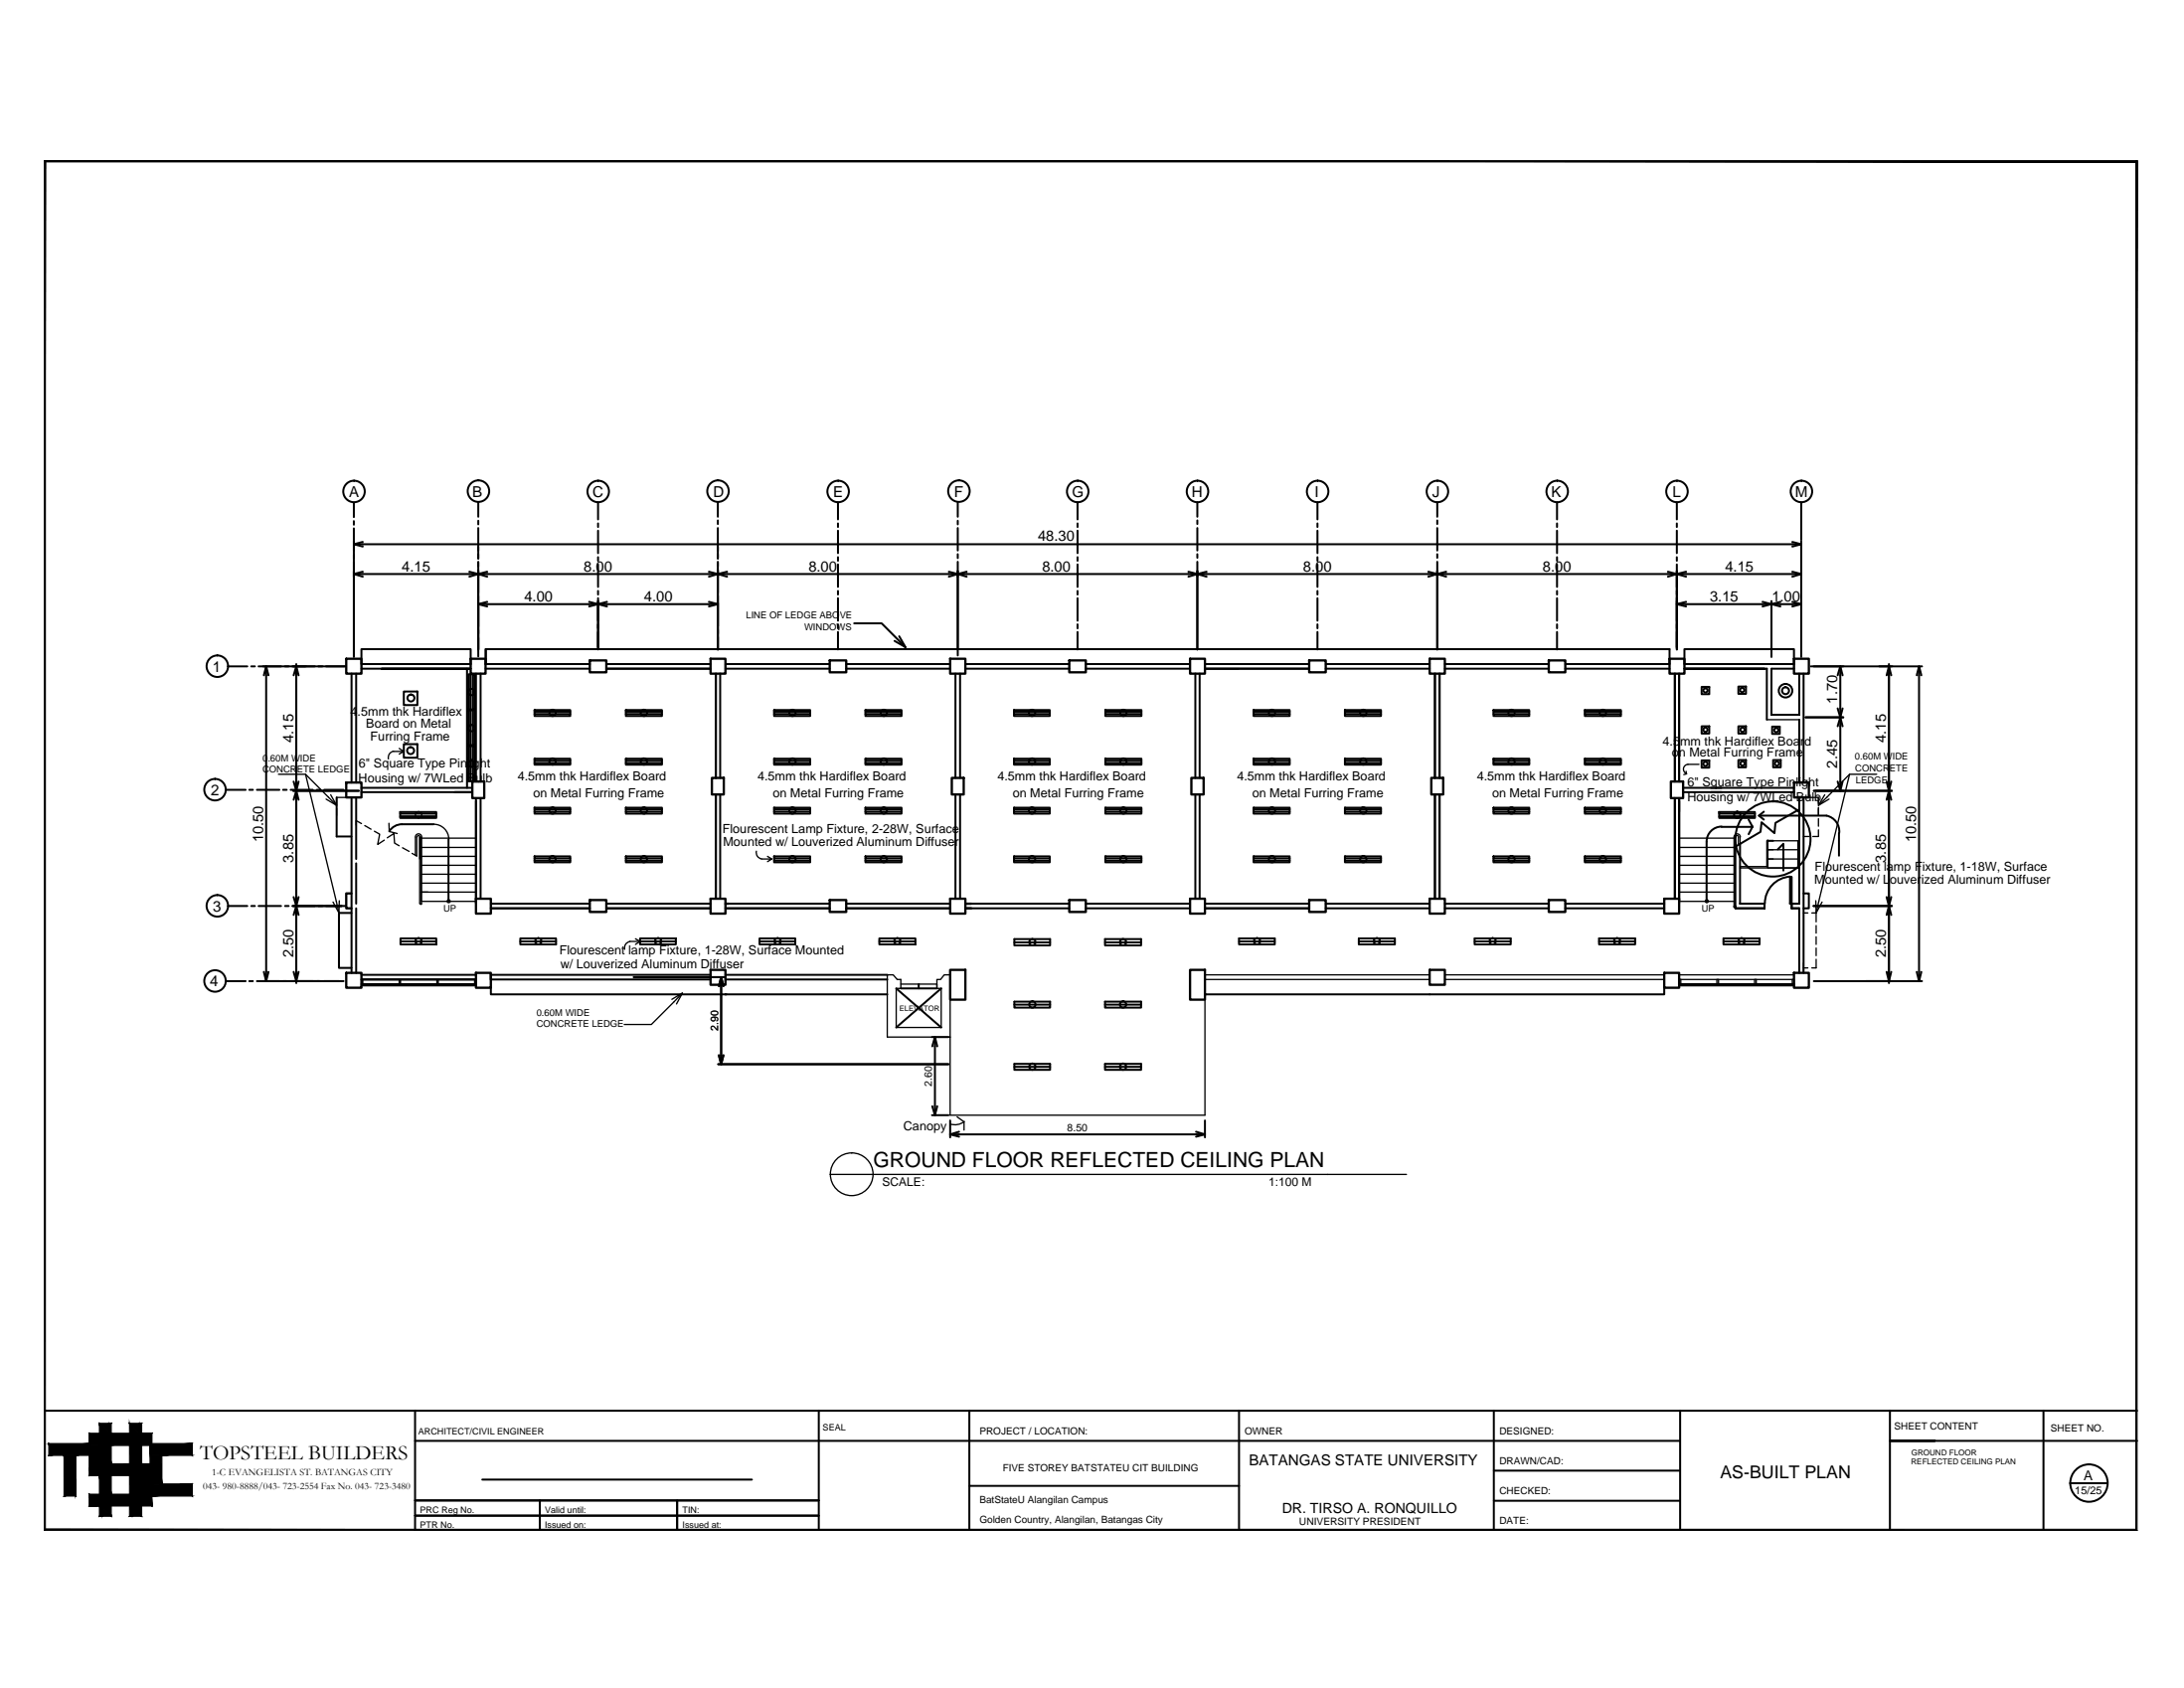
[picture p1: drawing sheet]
<svg xmlns="http://www.w3.org/2000/svg" width="279mm" height="216mm" viewBox="0 0 279 216" stroke-linecap="round" stroke-linejoin="round" font-family="sans-serif">
<!-- layer: 0.1 -->
<g fill="none" stroke="#000" stroke-width=".17">
<path d="M35.6 99h3.5l2.9 3M39.1 99l3.9 16.3M236.6 99l-3.9 16.3M240.1 99h-3.5l-2.9 3M43.1 103.4v.9M44.3 102h-1.2v.9M55.5 105.4a1.93 1.93 0 0 1 1.9 2M230.7 107h.8M230.7 116.8h.6M231.4 102h1.2v.8M231.8 116.8h.5v1.1M232.3 118.4v1"/>
<path d="M232.3 119.8v1M232.6 102v.9M232.6 103.3v1M232.6 104.7v1M232.6 106.1v.9h-.7M86.2 128.1l-2.9 2.9h-3.4M230.7 123.8h.6M232.3 121.3v.9M232.3 122.7v1.1h-.5M106.2 150.2h73.7"/>
<circle cx="109" cy="150.2" r="2.73"/>
</g>
<!-- layer: 0.08 -->
<g fill="none" stroke="#000" stroke-width=".25">
<path d="M45.3 69.2v14.8M46.4 73.4h13.6M46.4 69.6h182.9M61.2 73v11M62.3 73.4h28.4M62.3 77.3h13.1M76.5 76.9v5.9M77.7 77.3h13M91.8 73v10.1M93 73.4h28.4M122.5 73v10.8M123.7 73.4h28.3"/>
<path d="M153.2 73v10.1M154.4 73.4h28.3M183.9 73v10.1M185 73.4h28.4M214.5 73v10.1M215.7 73.4h13.6M215.7 77.3h9.8M226.6 76.9v7.1M227.8 77.3h1.5M230.4 69.2v14.8M33.7 85.2h10.4M34.1 86.4v37.9"/>
<path d="M37.9 84.9v40.8M231 91.8h4.8M231.7 85.2h14.2M235.4 86.4v4.2M235.4 92.9v7.1M241.7 84.9v40.8M245.5 86.4v37.9M37.5 101.1h8.4M37.5 115.9h6.2M230.2 103.5l-3.1 1.8-.1 1.3-1.6-1.4-.2 1.2-3.4 2M232 115.9h10M232 101.1h10"/>
<path d="M33.7 125.5h9.6M81.1 125h11.5M91.9 136.1h29.4M92.3 126.1v8.9M232 125.5h13.9"/>
</g>
<!-- layer: 0 -->
<g fill="none" stroke="#000" stroke-width=".25">
<path d="M45.3 73.4h1.1M45.3 69.6h1.1M46.4 69.3l-1.1 .3 1.1 .3M46.4 73.1l-1.1 .3 1.1 .4M60 73.1l1.2 .3-1.2 .4M60 73.4h2.3M61.2 69.9v1.6M61.2 71.9v.5M61.2 72.9v2.9M61.2 76.3v.5M61.2 77.2v2.9M61.2 77.3h1.1"/>
<path d="M62.3 73.1l-1.1 .3 1.1 .4M62.3 77l-1.1 .3 1.1 .3M75.4 77l1.1 .3-1.1 .3M75.4 77.3h2.3M77.7 77l-1.2 .3 1.2 .3M90.7 73.1l1.1 .3-1.1 .4M90.7 77l1.1 .3-1.1 .3M90.7 73.4h2.3M90.7 77.3h1.1M91.8 69.9v1.6M91.8 71.9v.5M91.8 72.9v2.8"/>
<path d="M91.8 76.3v.4M91.8 77.2v2.9M93 73.1l-1.2 .3 1.2 .4M109.3 79.7h3.5l3 3.1M121.4 73.1l1.1 .3-1.1 .4M121.4 73.4h2.3M123.7 73.1l-1.2 .3 1.2 .4M152 73.1l1.2 .3-1.2 .4M152 73.4h2.4M154.4 73.1l-1.2 .3 1.2 .4M182.7 73.1l1.2 .3-1.2 .4M182.7 73.4h2.3"/>
<path d="M185 73.1l-1.1 .3 1.1 .4M213.4 73.1l1.1 .3-1.1 .4M213.4 73.4h2.3M214.5 77.3h1.2M215.7 73.1l-1.2 .3 1.2 .4M215.7 77l-1.2 .3 1.2 .3M225.5 77l1.1 .3-1.1 .3M225.5 77.3h2.3M227.8 77l-1.2 .3 1.2 .3M229.3 69.3l1.1 .3-1.1 .3M229.3 73.1l1.1 .3-1.1 .4M229.3 77l1.1 .3-1.1 .3"/>
<path d="M229.3 73.4h1.1M229.3 69.6h1.1M229.3 77.3h1.1M33.8 86.4l.3-1.2 .2 1.2M34.1 85.2v1.2M37.6 86.4l.3-1.2 .3 1.2M37.6 100l.3 1.1 .3-1.1M37.9 85.2v1.2M37.9 100v2.3M61.2 80.6v.4M61.2 81.5v1.6M91.8 80.6v.4"/>
<path d="M91.8 81.5v1.5M115 81.4l.8 1.4-1.4-.8M235.1 86.4l.3-1.2 .3 1.2M235.1 90.6l.3 1.2 .3-1.2M235.1 100l.3 1.1 .3-1.1M235.1 92.9l.3-1.1 .3 1.1M235.4 85.2v1.2M235.4 90.6v2.3M235.4 100v1.1M241.4 86.4l.3-1.2 .2 1.2M241.4 100l.3 1.1 .2-1.1M241.7 85.2v1.2"/>
<path d="M241.7 100v2.3M245.2 86.4l.3-1.2 .3 1.2M245.5 85.2v1.2M37.6 114.7l.3 1.2 .3-1.2M37.6 102.3l.3-1.2 .3 1.2M37.6 117l.3-1.1 .3 1.1M37.9 114.7v2.3M214.8 102.1v1.7M225 104.3h8.7M225.7 103.8l-.7 .5 .7 .5M233.7 104.3a2.05 2.05 0 0 1 1.6 2.2M235.3 106.6v2.8"/>
<path d="M241.4 114.7l.3 1.2 .2-1.2M241.4 102.3l.3-1.2 .2 1.2M241.4 117l.3-1.1 .2 1.1M241.7 114.7v2.3M33.8 124.3l.3 1.2 .2-1.2M34.1 124.3v1.2M37.6 124.3l.3 1.2 .3-1.2M37.9 124.3v1.2M51.2 120h4.6v.8h-4.6zM51.2 120.4h4.6M66.6 120h4.5v.8h-4.5zM66.6 120.4h4.5"/>
<path d="M81.9 120h4.6v.8h-4.6zM81.9 120.4h4.6M92 126.1l.3-1.1 .3 1.1M92 135l.3 1.1 .3-1.1M92.3 125v1.1M92.3 135v1.1M97.2 120h4.5v.8h-4.5zM97.2 120.4h4.5M112.5 120h4.6v.8h-4.6zM112.5 120.4h4.6M119.3 133.8l.3-1.2 .3 1.2M119.6 132.6v1.2"/>
<path d="M129.8 120.1h4.5v.8h-4.5zM129.8 128.1h4.5v.8h-4.5zM129.8 136.1h4.5v.7h-4.5zM129.8 120.5h4.5M129.8 128.5h4.5M129.8 136.5h4.5M141.4 120.1h4.6v.8h-4.6zM141.4 128.1h4.6v.8h-4.6zM141.4 136.1h4.6v.7h-4.6zM141.4 120.5h4.6M141.4 128.5h4.6M141.4 136.5h4.6"/>
<path d="M158.5 120h4.6v.8h-4.6zM158.5 120.4h4.6M173.8 120h4.6v.8h-4.6zM173.8 120.4h4.6M188.7 120h4.6v.8h-4.6zM188.7 120.4h4.6M204.6 120h4.6v.8h-4.6zM204.6 120.4h4.6M220.5 120h4.6v.8h-4.6zM220.5 120.4h4.6M241.4 124.3l.3 1.2 .2-1.2M241.7 124.3v1.2"/>
<path d="M245.2 124.3l.3 1.2 .3-1.2M245.5 124.3v1.2M119.3 141.5l.3 1.1 .3-1.1M119.6 141.5v1.1M121.6 145.1h1.1M122.7 144.8l-1.1 .3 1.1 .3M153 144.8l1.1 .3-1.1 .3M153 145.1h1.1"/>
<circle cx="45.3" cy="62.9" r="1.38"/>
<circle cx="61.2" cy="62.8" r="1.38"/>
<circle cx="76.5" cy="62.9" r="1.38"/>
<circle cx="91.9" cy="62.8" r="1.38"/>
<circle cx="107.2" cy="62.9" r="1.38"/>
<circle cx="122.7" cy="62.8" r="1.38"/>
<circle cx="137.9" cy="62.9" r="1.38"/>
<circle cx="153.2" cy="62.9" r="1.38"/>
<circle cx="168.6" cy="62.9" r="1.38"/>
<circle cx="183.9" cy="62.9" r="1.38"/>
<circle cx="199.2" cy="62.9" r="1.38"/>
<circle cx="214.5" cy="62.9" r="1.38"/>
<circle cx="230.5" cy="62.9" r="1.38"/>
<circle cx="53.5" cy="120.4" r=".4"/>
<circle cx="68.9" cy="120.4" r=".4"/>
<circle cx="84.2" cy="120.4" r=".4"/>
<circle cx="99.5" cy="120.4" r=".4"/>
<circle cx="114.8" cy="120.4" r=".4"/>
<circle cx="132.1" cy="136.4" r=".4"/>
<circle cx="132.1" cy="128.5" r=".4"/>
<circle cx="132.1" cy="120.5" r=".4"/>
<circle cx="143.7" cy="136.4" r=".4"/>
<circle cx="143.7" cy="128.5" r=".4"/>
<circle cx="143.7" cy="120.5" r=".4"/>
<circle cx="160.8" cy="120.4" r=".4"/>
<circle cx="176.1" cy="120.4" r=".4"/>
<circle cx="191" cy="120.4" r=".4"/>
<circle cx="206.9" cy="120.4" r=".4"/>
<circle cx="222.8" cy="120.4" r=".4"/>
</g>
<!-- layer: 0.3 -->
<g fill="none" stroke="#000" stroke-width=".25">
<path d="M45 86.2v13.9M45.6 86.2v13.9M46.2 85.5h14h-11.4M46.2 84.9h14M60.9 86.2v13.8M61.5 86.2v13.8M62.1 84.9h13.4M62.1 85.5h13.4M77.6 84.9h13.3M77.6 85.5h13.3M91.6 86.2v13.3M92.1 86.2v13.3"/>
<path d="M92.8 84.9h13.3M92.8 85.5h13.3M108.3 84.9h13.3M108.3 85.5h13.3M122.2 86.2v13.3M122.8 86.2v13.3M123.5 84.9h13.3M123.5 85.5h13.3M138.9 84.9h13.3M138.9 85.5h13.3M152.9 86.2v13.3M153.5 86.2v13.3"/>
<path d="M154.1 84.9h13.4M154.1 85.5h13.4M169.6 84.9h13.3M169.6 85.5h13.3M183.6 86.2v13.3M184.2 86.2v13.3M184.8 84.9h13.3M184.8 85.5h13.3M200.3 84.9h13.3M200.3 85.5h13.3M214.3 86.2v13.8M214.8 86.2v13.8"/>
<path d="M215.5 84.9h14M225.7 85.5h-10.2h10.5v6.5M229.5 85.5h-2.9v6M230.2 86.2v5.3M230.2 92v8.1M230.7 86.2v13.9M45 102v22.4M45.6 102v7.9M45.6 110.4v5.2M45.6 116.2v8.2M46.2 100.8h14.2M46.2 101.3h14.2"/>
<path d="M60.9 102.1v13.4M61.5 102.1v12.8M62.8 115.6h12.7M62.8 116.2h12.7M77.6 115.6h13.3M77.6 116.2h13.3M91.6 101.6v13.3M92.1 101.6v13.3M92.8 115.6h13.3M92.8 116.2h13.3M108.3 115.6h13.3M108.3 116.2h13.3"/>
<path d="M122.2 101.6v13.3M122.8 101.6v13.3M123.5 115.6h13.3M123.5 116.2h13.3M138.9 115.6h13.3M138.9 116.2h13.3M152.9 101.6v13.3M153.5 101.6v13.3M154.1 115.6h13.4M154.1 116.2h13.4M169.6 115.6h13.3M169.6 116.2h13.3"/>
<path d="M183.6 101.6v13.3M184.2 101.6v13.3M184.8 115.6h13.3M184.8 116.2h13.3M200.3 115.6h12.6M200.3 116.2h12.6M214.3 102.1v12.8M214.8 102.1v13.4M215.3 100.8h14.2M215.3 101.3h14.2M222 108.3v7.9h3.7M222.6 107.9v7.7h3.1"/>
<path d="M223.7 104.8l.5 1M224.2 105.7l-.5 1M225.7 115.6v.6v-.6M225.7 116.2v-.6v.6M229.2 116.2h1v8.2M230.2 115.6h-1v.6M230.2 102v13.6M230.7 102v22.4M12.8 184.8v2.5M18 188.6v2.6M264.8 189.7h4.8"/>
<circle cx="60.3" cy="97.7" r=".4"/>
<circle cx="60.3" cy="88.5" r=".4"/>
<circle cx="60.3" cy="93.1" r=".4"/>
<circle cx="70.7" cy="97.4" r=".4"/>
<circle cx="70.7" cy="91.2" r=".4"/>
<circle cx="82.4" cy="97.4" r=".4"/>
<circle cx="82.4" cy="91.2" r=".4"/>
<circle cx="101.4" cy="91.2" r=".4"/>
<circle cx="101.4" cy="97.4" r=".4"/>
<circle cx="113.1" cy="91.2" r=".4"/>
<circle cx="113.1" cy="97.4" r=".4"/>
<circle cx="132" cy="91.2" r=".4"/>
<circle cx="132" cy="97.4" r=".4"/>
<circle cx="143.7" cy="91.2" r=".4"/>
<circle cx="143.7" cy="97.4" r=".4"/>
<circle cx="162.7" cy="91.2" r=".4"/>
<circle cx="162.7" cy="97.4" r=".4"/>
<circle cx="174.4" cy="97.4" r=".4"/>
<circle cx="174.4" cy="91.2" r=".4"/>
<circle cx="193.4" cy="97.4" r=".4"/>
<circle cx="193.4" cy="91.2" r=".4"/>
<circle cx="205.1" cy="91.2" r=".4"/>
<circle cx="205.1" cy="97.4" r=".4"/>
<circle cx="70.7" cy="109.9" r=".4"/>
<circle cx="70.7" cy="103.7" r=".4"/>
<circle cx="82.4" cy="103.7" r=".4"/>
<circle cx="82.4" cy="109.9" r=".4"/>
<circle cx="101.4" cy="109.9" r=".4"/>
<circle cx="101.4" cy="103.7" r=".4"/>
<circle cx="113.1" cy="109.9" r=".4"/>
<circle cx="113.1" cy="103.7" r=".4"/>
<circle cx="132" cy="103.7" r=".4"/>
<circle cx="132" cy="109.9" r=".4"/>
<circle cx="143.7" cy="109.9" r=".4"/>
<circle cx="143.7" cy="103.7" r=".4"/>
<circle cx="162.7" cy="109.9" r=".4"/>
<circle cx="162.7" cy="103.7" r=".4"/>
<circle cx="174.4" cy="103.7" r=".4"/>
<circle cx="174.4" cy="109.9" r=".4"/>
<circle cx="193.4" cy="103.7" r=".4"/>
<circle cx="193.4" cy="109.9" r=".4"/>
<circle cx="205.1" cy="109.9" r=".4"/>
<circle cx="205.1" cy="103.7" r=".4"/>
<circle cx="222.2" cy="104.2" r=".4"/>
<circle cx="226.8" cy="107.3" r="4.8"/>
<circle cx="267.2" cy="189.7" r="2.39"/>
</g>
<!-- layer: 0.1 -->
<g fill="none" stroke="#000" stroke-width=".25">
<path d="M45.3 64.3v1.8M45.3 66.6v.5M45.3 67.6v2.9M45.3 71v.4M45.3 71.9v1.9M61.2 64.2v1.9M61.2 66.6v.5M61.2 67.5v2.9M61.2 70.9v.5M61.2 71.9v1.9M76.5 64.2v2.2M76.5 66.9v.5"/>
<path d="M76.5 67.9v2.9M76.5 71.3v.4M76.5 72.2v2.9M76.5 75.6v.4M76.5 76.5v2.9M76.5 79.9v.5M91.8 64.2v1.9M91.8 66.6v.4M91.8 67.5v2.9M91.8 70.9v.4M91.8 71.9v1.8M107.2 64.2v2.2"/>
<path d="M107.2 66.9v.5M107.2 67.9v2.9M107.2 71.3v.4M107.2 72.2v2.9M107.2 75.6v.4M107.2 76.5v2.9M107.2 79.9v.5M122.5 64.2v1.9M122.5 66.6v.5M122.5 67.5v2.9M122.5 70.9v.5M122.5 71.9v1.9"/>
<path d="M137.9 64.2v2.2M137.9 66.9v.5M137.9 67.9v2.9M137.9 71.3v.4M137.9 72.2v2.9M137.9 75.6v.4M137.9 76.5v2.9M137.9 79.9v.5M153.2 64.2v1.9M153.2 66.6v.4M153.2 67.5v2.9M153.2 70.9v.4"/>
<path d="M153.2 71.9v1.8M168.5 64.2v2.2M168.5 66.9v.5M168.5 67.9v2.9M168.5 71.3v.4M168.5 72.2v2.9M168.5 75.6v.4M168.5 76.5v2.9M168.5 79.9v.5M183.9 64.2v1.9M183.9 66.6v.4M183.9 67.5v2.9"/>
<path d="M183.9 70.9v.4M183.9 71.9v1.8M199.2 64.2v2.2M199.2 66.9v.5M199.2 67.9v2.9M199.2 71.3v.4M199.2 72.2v2.9M199.2 75.6v.4M199.2 76.5v2.9M199.2 79.9v.5M214.5 64.2v2.2M214.5 66.9v.5"/>
<path d="M214.5 67.9v2.9M214.5 71.3v.4M214.5 72.2v2.9M214.5 75.6v.4M214.5 76.5v2.9M214.5 79.9v.5M230.4 64.2v4.9M29.1 85.2h2.5M32.1 85.2h.5M33.1 85.2h2.9M36.5 85.2h.4M37.4 85.2h2.9"/>
<path d="M40.7 85.2h.5M41.7 85.2h2.5M60.2 86.2v4.5M60.2 90.8v4.5M60.2 95.4v4.5M60.5 86.2v4.5M60.5 90.8v4.5M60.5 95.4v4.5M68.4 91h4.6M68.4 91.3h4.6M68.4 97.3h4.6M68.4 97.6h4.6"/>
<path d="M76.5 80.8v2.3M80.1 91h4.6M80.1 91.3h4.6M80.1 97.3h4.6M80.1 97.6h4.6M99 91h4.6M99 91.3h4.6M99 97.3h4.6M99 97.6h4.6M107.2 80.8v2.3M110.7 91h4.6M110.7 91.3h4.6"/>
<path d="M110.7 97.3h4.6M110.7 97.6h4.6M129.7 91h4.6M129.7 91.3h4.6M129.7 97.3h4.6M129.7 97.6h4.6M137.9 80.8v2.3M141.4 91h4.6M141.4 91.3h4.6M141.4 97.3h4.6M141.4 97.6h4.6M160.4 91h4.6"/>
<path d="M160.4 91.3h4.6M160.4 97.3h4.6M160.4 97.6h4.6M168.5 80.8v2.3M172.1 91h4.6M172.1 91.3h4.6M172.1 97.3h4.6M172.1 97.6h4.6M191.1 91h4.5M191.1 91.3h4.5M191.1 97.3h4.5M191.1 97.6h4.5"/>
<path d="M199.2 80.8v2.3M202.7 91h4.7M202.7 91.3h4.7M202.7 97.3h4.7M202.7 97.6h4.7M214.5 80.8v2.3M28.9 101h2.5M29.1 115.9h2.5M31.9 101h.5M32.1 115.9h.5M32.9 101h2.8M33.1 115.9h2.9"/>
<path d="M36.2 101h.5M36.5 115.9h.4M37.2 101h2.8M37.4 115.9h2.9M40.5 101h.5M40.7 115.9h.5M41.5 101h2.5M41.7 115.9h2.5M51.2 104.1h4.6M51.2 104.4h4.6M51.4 105.4h4.1M51.4 105.4a1.93 1.93 0 0 0-1.6 .9"/>
<path d="M57.4 107.4v7.9M68.4 103.5h4.6M68.4 103.8h4.6M68.4 109.8h4.6M68.4 110.1h4.6M80.1 103.5h4.6M80.1 103.8h4.6M80.1 109.8h4.6M80.1 110.1h4.6M99 103.5h4.6M99 103.8h4.6M99 109.8h4.6"/>
<path d="M99 110.1h4.6M110.7 103.5h4.6M110.7 103.8h4.6M110.7 109.8h4.6M110.7 110.1h4.6M129.7 103.5h4.6M129.7 103.8h4.6M129.7 109.8h4.6M129.7 110.1h4.6M141.4 103.5h4.6M141.4 103.8h4.6M141.4 109.8h4.6"/>
<path d="M141.4 110.1h4.6M160.4 103.5h4.6M160.4 103.8h4.6M160.4 109.8h4.6M160.4 110.1h4.6M172.1 103.5h4.6M172.1 103.8h4.6M172.1 109.8h4.6M172.1 110.1h4.6M191.1 103.5h4.5M191.1 103.8h4.5M191.1 109.8h4.5"/>
<path d="M191.1 110.1h4.5M202.7 103.5h4.7M202.7 103.8h4.7M202.7 109.8h4.7M202.7 110.1h4.7M219.9 104.1h4.6M219.9 104.4h4.6M220.2 105.8h4M220.3 105.7a1.93 1.93 0 0 0-2 1.9v7.7M221.8 115.9l.1 .1 .2-.1M226.2 107.5h.6M227.4 108.6l.7-.7v3.5"/>
<path d="M229 112.1a3.5 3.5 0 0 0-3.2 3.5M28.9 125.5h2.5M31.9 125.5h.5M32.9 125.5h2.8M36.2 125.5h.5M37.2 125.5h2.8M40.5 125.5h.5M41.5 125.5h2.5M46.2 126h14.7M46.2 125.9h14.7M114.7 126.4l5.7 5M119.2 132.6h2.1"/>
<path d="M119.6 133.8v7.7M120.4 126.4l-5.7 5M214.8 126h14.7M214.8 125.9h14.7M119.2 142.6h2.1M121.6 143.3v2.2M122.7 145.1h30.3M154.1 143.3v2.2"/>
<circle cx="27.8" cy="85.2" r="1.38"/>
<circle cx="52.5" cy="96" r=".44"/>
<circle cx="52.6" cy="89.3" r=".44"/>
<circle cx="218.2" cy="93.3" r=".28"/>
<circle cx="218.2" cy="97.7" r=".28"/>
<circle cx="218.2" cy="88.3" r=".28"/>
<circle cx="222.9" cy="88.3" r=".28"/>
<circle cx="222.9" cy="97.7" r=".28"/>
<circle cx="222.9" cy="93.3" r=".28"/>
<circle cx="227.2" cy="93.4" r=".28"/>
<circle cx="227.3" cy="97.7" r=".28"/>
<circle cx="228.4" cy="88.3" r=".44"/>
<circle cx="27.5" cy="101" r="1.38"/>
<circle cx="27.8" cy="115.9" r="1.38"/>
<circle cx="27.5" cy="125.5" r="1.38"/>
</g>
<!-- layer: 0 -->
<g fill="none" stroke="#000" stroke-width=".17">
<path d="M50.3 96.1h1.4l-.6 .3M50.4 96.1a.83 .83 0 0 0-.7 1M51.1 95.7l.6 .4M154.1 84.9h4.5M154.1 85.5h4.5M215.7 98.7v.3l-.3 .1M42 102l1.1 1M42.3 101.7l.8 1.3-1.4-.8M43 115.3l.4 1.5M43.4 115.2v1.6l-.8-1.4M53.8 114.1h1M96.8 108.9a.83 .83 0 0 0 .6 1"/>
<path d="M97.4 109.9h1.3l-.5 .3M98.2 109.5l.5 .4M232.3 115.2v1.6l.8-1.4M232.7 115.3l-.4 1.5M233.4 101.7l-.8 1.3 1.4-.8M233.7 102l-1.1 1M80.6 120.4h1.3M80.6 120.4a.83 .83 0 0 0-.7 1M81.3 120.1l.6 .3-.6 .4M86 127.8l1.3-.8-.8 1.4M87.3 127l-1.1 1.1M122.4 142.8l.9 .7v1"/>
<path d="M123.4 143.4a1.93 1.93 0 0 1-1.9 .4"/>
</g>
<!-- layer: 0.2 -->
<g fill="none" stroke="#000" stroke-width=".25">
<path d="M46.2 84.9v-1.9h14v1.9M51.7 88.4h1.7v1.8h-1.7zM51.7 95.2h1.7v1.7h-1.7zM59.7 85.5v15.3M59.9 86.2h.8v4.5h-.8zM59.9 90.8h.8h-.8v4.5h.8v-4.5M59.9 95.4h.8v4.5h-.8zM68.4 90.8h4.6v.8h-4.6zM68.4 97h4.6v.8h-4.6zM80.1 90.8h4.6v.8h-4.6zM80.1 97h4.6v.8h-4.6zM90.9 83h-28.8v1.9"/>
<path d="M99 90.8h4.6v.8h-4.6zM99 97h4.6v.8h-4.6zM110.7 90.8h4.6v.8h-4.6zM110.7 97h4.6v.8h-4.6zM123.5 83h.1M123.5 83h30.6h-1.9M123.5 83h59.4M123.5 83h-61.3v1.9M129.7 90.8h4.6v.8h-4.6zM129.7 97h4.6v.8h-4.6zM141.4 90.8h4.6v.8h-4.6zM141.4 97h4.6v.8h-4.6z"/>
<path d="M154.1 83h30.7M154.1 83h.1M160.4 90.8h4.6v.8h-4.6zM160.4 97h4.6v.8h-4.6zM172.1 90.8h4.6v.8h-4.6zM172.1 97h4.6v.8h-4.6zM184.8 83h.1M184.8 83h28.8v1.9M184.8 83h28.8M191.1 90.8h4.5v.8h-4.5zM191.1 97h4.5v.8h-4.5zM202.7 90.8h4.7v.8h-4.7z"/>
<path d="M202.7 97h4.7v.8h-4.7zM215.5 84.9v-1.9h14v1.9M217.7 87.9h1v.9h-1zM217.7 97.3h1v.9h-1zM217.7 92.9h1v.9h-1zM222.4 97.2h1v.9h-1zM222.4 87.8h1v.9h-1zM222.4 92.9h1v.9h-1zM226.7 92.9h1v1h-1zM226.8 97.2h1v.9h-1zM43.1 102v5h1.9M45 116.8h-1.6v7h1.6"/>
<path d="M51.2 103.9h4.6v.7h-4.6zM68.4 103.3h4.6v.8h-4.6zM68.4 109.5h4.6v.8h-4.6zM80.1 103.3h4.6v.8h-4.6zM80.1 109.5h4.6v.8h-4.6zM99 103.3h4.6v.8h-4.6zM99 109.5h4.6v.8h-4.6zM110.7 103.3h4.6v.8h-4.6zM110.7 109.5h4.6v.8h-4.6zM129.7 103.3h4.6v.8h-4.6zM129.7 109.5h4.6v.8h-4.6zM141.4 103.3h4.6v.8h-4.6z"/>
<path d="M141.4 109.5h4.6v.8h-4.6zM160.4 103.3h4.6v.8h-4.6zM160.4 109.5h4.6v.8h-4.6zM172.1 103.3h4.6v.8h-4.6zM172.1 109.5h4.6v.8h-4.6zM191.1 103.3h4.5v.8h-4.5zM191.1 109.5h4.5v.8h-4.5zM202.7 103.3h4.7v.8h-4.7zM202.7 109.5h4.7v.8h-4.7zM219.9 103.9h4.6v.7h-4.6zM229 112.2h.2v3.4h-.2zM46.2 125.3h14.7"/>
<path d="M46.2 124.7h14.7M62.8 126.3v.9h30M62.8 125.3h28.1M62.8 124.7h28.1M92.8 127.2h.1M92.8 125.3h20.7M92.8 124.7h20.7M92.8 127.2h20.7M115.2 126.4h4.7M117.5 125.9v.5M154.1 127.2h.1M212.9 126.3v.9h-58.8"/>
<circle cx="228.4" cy="88.3" r=".87"/>
</g>
<!-- layer: 0.08 -->
<g fill="none" stroke="#000" stroke-width=".17">
<path d="M46.2 105.3l-.6-.3v.6M46.7 105.6l.8 .5M47.9 106.3l.7 .4-.3 1.3 .9-.5M49.5 107.2l.9-.6 .1 1.2 .6 .4M51.5 108.4l.8 .5M53.1 107.1v2.3M53.3 107.1v2.4l-.6-.4M53.7 107.1v8.5M53.7 115.6l.1 .1 .1-.1M53.7 107.1l-.2-.2-.1 .2M53.9 107.1v8.5M53.9 107.2h7"/>
<path d="M53.9 108.4h7M53.9 109.5h7M53.9 110.7h7M53.9 111.8h7M53.9 113h7M53.9 115.3h7M53.9 114.1h7M53.9 107.1a.4 .4 0 0 0-.4-.4 .4 .4 0 0 0-.4 .4M214.8 107.2h7M214.8 108.4h7M214.8 109.5h7M214.8 110.7h7"/>
<path d="M214.8 111.8h7M214.8 113h7M214.8 115.3h7M214.8 114.1h7M221.8 107.1a.4 .4 0 0 1 .4-.4 .4 .4 0 0 1 .4 .4M221.8 107.1v8.9M222 107.1v1.2M222.4 107.1v.9M222.4 107.1l-.2-.2-.1 .2M222.6 107.1v.8M226 107.5v3.3h-3.4M226.2 107.5v3.5h3.8"/>
<path d="M226.2 107.5v3.5h-3.6M226.2 111h3.8M226.2 109.9h3.8M226.2 108.7h3.8M226.2 107.5h3.8v3.5M226.2 107.5h-.1"/>
</g>
<!-- layer: 0.4 -->
<g fill="none" stroke="#000" stroke-width=".3">
<path d="M44.3 84.3h1.9v1.9h-1.9zM60.2 84.3h1.9v1.9h-1.9zM60.4 100h1.5v2.1h-1.5zM75.5 84.5h2.1v1.5h-2.1zM90.9 84.3h1.9v1.9h-1.9zM91.1 99.5h1.5v2.1h-1.5zM106.1 84.5h2.2v1.5h-2.2zM121.6 84.3h1.9v1.9h-1.9zM121.8 99.5h1.5v2.1h-1.5zM136.8 84.5h2.1v1.5h-2.1zM152.2 84.3h1.9v1.9h-1.9zM152.4 99.5h1.6v2.1h-1.6z"/>
<path d="M167.5 84.5h2.1v1.5h-2.1zM182.9 84.3h1.9v1.9h-1.9zM183.1 99.5h1.5v2.1h-1.5zM198.1 84.5h2.2v1.5h-2.2zM213.6 84.3h1.9v1.9h-1.9zM213.8 100h1.5v2.1h-1.5zM229.5 84.3h1.9v1.9h-1.9zM44.3 100.1h1.9v1.9h-1.9zM60.9 114.9h1.9v2h-1.9zM75.5 115.1h2.1v1.5h-2.1zM90.9 114.9h1.9v2h-1.9zM92.8 115.6h.4"/>
<path d="M106.1 115.1h2.2v1.5h-2.2zM121.6 114.9h1.9v2h-1.9zM123.5 115.6h.8M123.5 116.2h.8M136.8 115.1h2.1v1.5h-2.1zM152.2 114.9h1.9v2h-1.9zM167.5 115.1h2.1v1.5h-2.1zM182.9 114.9h1.9v2h-1.9zM198.1 115.1h2.2v1.5h-2.2zM212.9 114.9h1.9v2h-1.9zM229.5 100.1h1.9v1.9h-1.9zM44.3 124.4h1.9v1.9h-1.9z"/>
<path d="M60.9 124.4h1.9v1.9h-1.9zM62.8 124.7v.6M90.9 124.1h1.9v1.9h-1.9zM121.6 124.1h1.9v3.8h-1.9zM152.2 124.1h1.9v3.8h-1.9zM182.9 124.1h1.9v1.9h-1.9zM212.9 124.4h1.9v1.9h-1.9zM229.5 124.4h1.9v1.9h-1.9z"/>
</g>
<!-- layer: 0.3 -->
<g fill="none" stroke="#000" stroke-width=".17">
<path d="M226 92h4.2M226.6 91.5h3.6M49.8 105.3v1.1l1 .2M46.2 125.9h.2v.1h-.2zM46.2 125.3h.2v.6h-.2zM51.1 125.9h.1v.1h-.1zM51.1 125.3h.1v.6h-.1zM55.9 125.9h.2v.1h-.2zM55.9 125.3h.2v.6h-.2zM60.7 125.9h.2v.1h-.2zM60.7 125.3h.2v.6h-.2zM119.9 126.4h.5v5h-5.7v-5h.5v-1.1h-.4l-.5-.6h-.8v7.9h8.1"/>
<path d="M119.9 125.9v.5M121.6 124.7h-.8l-.5 .6h-.4v1.1M121.6 125.3v17.3h32.5v-14.7M214.8 125.9h.2v.1h-.2zM214.8 125.3h.2v.6h-.2zM219.6 125.9h.3v.1h-.3zM219.6 125.3h.3v.6h-.3zM224.5 125.9h.2v.1h-.2zM224.5 125.3h.2v.6h-.2zM229.3 125.9h.2v.1h-.2zM229.3 125.3h.2v.6h-.2zM230.2 123.2v1.2"/>
<path d="M230.7 123.2v1.2"/>
<circle cx="53.5" cy="104.2" r=".4"/>
<circle cx="57.4" cy="115.3" r=".19"/>
<circle cx="218.3" cy="115.3" r=".19"/>
</g>
<!-- layer: SHEET -->
<g fill="none" stroke="#000" stroke-width=".25">
<path d="M5.6 180.4h267.8M53.1 180.4v15.4M53.1 184.3h161.8M53.1 193.9h51.6M53.1 191.9h51.6M61.7 189.2h34.5M69.1 191.9v3.9M86.6 191.9v3.9M104.7 180.4v15.4M124 180.4v15.4M124 190h34.5M158.5 180.4v15.4"/>
<path d="M191.1 192h23.8M191.1 188.1h23.8M191.1 180.4v15.4M214.9 180.4v15.4M241.8 180.4v15.4M247.5 184.3h-5.7h31.6M261.4 180.4v15.4"/>
</g>
<!-- layer: WALL -->
<g fill="#000" stroke="#000" stroke-width=".13">
<path d="M5.6 20.5v.2h267.6zM5.6 20.5h267.8l-.2 .2z"/>
<path d="M273.4 20.5l-.2 .2v174.9zM273.4 20.5v175.3l-.2-.2z"/>
<path d="M5.8 20.5l-.2 175.3 .2-.2zM5.6 20.5h.2l-.2 175.3z"/>
<path d="M5.8 195.6l267.6 .2-.2-.2zM5.8 195.6l267.6 .2h-267.8z"/>
</g>
<!-- layer: 0.2 -->
<path d="M215.9 97.8h1.5M216 97.8a.61 .61 0 0 0-.6 .5 .61 .61 0 0 0 .4 .7M115.2 125.9h4.7M154.1 125.3h28.8M154.1 124.7h28.8M184.8 125.3h28.1M184.8 124.7h28.1M214.8 125.3h14.7M214.8 124.7h14.7" fill="none" stroke="#000" stroke-width=".17"/>
<!-- layer: 0 -->
<path d="M45 114.3h-.7v1.9h.7" fill="none" stroke="#000" stroke-width=".3"/>
<!-- layer: wndow -->
<path d="M230.7 114.3h.7v1.9h-.7" fill="none" stroke="#000" stroke-width=".25"/>
<!-- layer: T -->
<g fill="#000" stroke="#000" stroke-width=".13">
<path d="M8.3 186l1.3 5.2v-5.2zM8.3 186l1.3 5.2h-1.3z"/>
<path d="M6.4 184.8l5.1 1.2v-1.2zM6.4 184.8l5.1 1.2h-5.1z"/>
</g>
<!-- layer: 0.3 -->
<g fill="#000" stroke="#000" stroke-width=".13">
<path d="M8.2 191.4h1.5l-.2-.3zM8.2 191.4l.2-.3h1.1zM8.2 186.2v5.2l.2-.3zM8.4 185.9v5.2l-.2-4.9zM6.2 186.2h2l.2-.3zM6.5 185.9h1.9l-2.2 .3zM6.2 184.6v1.6l.3-.3zM6.2 184.6l.3 .3v1zM6.2 184.6l.3 .3 5.2-.3zM6.5 184.9l5.2-.3-.3 .3zM11.7 184.6l-.3 .3 .3 1.3zM11.4 184.9l.3 1.3-.3-.3zM9.7 186.2h2l-.3-.3zM9.5 185.9h1.9l-1.7 .3zM9.5 185.9l.2 5.5v-5.2zM9.5 185.9l.2 5.5-.2-.3z"/>
<path d="M12.7 188.6v2.6h.3zM12.7 188.6h.3v2.6z"/>
<path d="M12.7 192.5l.3 1.2v-1.2zM12.7 192.5l.3 1.2-.3 .2zM13 193.7l-.3 .2 1.3-.2zM12.7 193.9l1.3-.2 .2 .2zM14 192.5v1.2l.2 .2zM14 192.5h.2v1.4z"/>
<path d="M14 188.6v2.6h.2zM14 188.6h.2v2.6z"/>
<path d="M14 184.8v2.5h.2zM14 184.8h.2v2.5z"/>
<path d="M14 182.3v1.1h.2zM14 182.3l.2-.3v1.4zM13 182.3h1l.2-.3zM12.7 182h1.5l-1.2 .3zM12.7 182l.3 1.4v-1.1zM12.7 182l.3 1.4h-.3z"/>
<path d="M16.6 184.8l.3 2.5v-2.5zM16.6 184.8l.3 2.5h-.3z"/>
<path d="M16.6 188.6l.3 2.6v-2.6zM16.6 188.6l.3 2.6h-.3z"/>
<path d="M16.6 192.5l.3 1.2v-1.2zM16.6 192.5l.3 1.2-.3 .2zM16.6 193.9l1.3-.2h-1zM16.6 193.9l1.3-.2 .2 .2zM17.9 192.5v1.2l.2 .2zM17.9 192.5h.2v1.4z"/>
<path d="M17.9 182.3v1.1h.2zM17.9 182.3l.2-.3v1.4zM16.9 182.3h1l.2-.3zM16.6 182h1.5l-1.2 .3zM16.6 182l.3 1.4v-1.1zM16.6 182l.3 1.4h-.3z"/>
<path d="M17.9 184.8l.2 2.5v-2.5zM17.9 184.8l.2 2.5h-.2z"/>
<path d="M18.1 188.5l-.2 .2 .2 2.7zM17.9 188.7l.2 2.7-.2-.3zM11.7 191.4h6.4l-.2-.3zM11.4 191.1h6.5l-6.2 .3zM11.4 191.1l.3 1.3v-1zM11.4 191.1l.3 1.3-.3 .2zM11.7 192.4l-.3 .2 7.8-.2zM11.4 192.6l7.8-.2 .2 .2zM19.2 187.5v4.9l.2 .2zM19.2 187.5l.2-.3v5.4zM12.7 187.5h6.5l.2-.3zM13 187.2h6.4l-6.7 .3zM12.7 184.6v2.9l.3-.3zM12.7 184.6l.3 .3v2.3zM12.7 184.6l.3 .3 6.2-.3zM13 184.9l6.2-.3 .2 .3zM19.2 183.6v1l.2 .3zM19.2 183.6l.2-.3v1.6zM11.7 183.6h7.5l.2-.3zM11.4 183.3h8l-7.7 .3zM11.4 183.3l.3 4.7v-4.4zM11.4 183.3l.3 4.7h-.3zM11.4 188l.3 .5v-.5zM11.4 188l.3 .5-.3 .2zM11.7 188.5l-.3 .2 6.7-.2zM11.4 188.7l6.7-.2-.2 .2z"/>
<path d="M24.4 184.9v1l.2 .3zM24.6 184.6v1.6l-.2-1.3zM19.4 184.9h5l.2-.3zM19.2 184.6h5.4l-5.2 .3zM19.2 184.6l.2 6.5v-6.2zM19.2 184.6l.2 6.5-.2 .3zM19.4 191.1l-.2 .3 5.2-.3zM19.2 191.4l5.2-.3 .2 .3zM24.4 190v1.1l.2 .3zM24.4 190l.2-.2v1.6zM20.5 190h3.9l.2-.2zM20.5 190l.2-.2h3.9zM20.5 185.9v4.1l.2-.2zM20.5 185.9l.2 .3v3.6zM20.5 185.9l.2 .3 3.7-.3zM20.7 186.2l3.7-.3 .2 .3z"/>
</g>
<!-- layer: line -->
<g fill="#000" stroke="#000" stroke-width=".13">
<path d="M12.8 182.2l1.3 1.2v-1.2zM12.8 182.2l1.3 1.2h-1.3z"/>
<path d="M12.8 184.8l1.3 2.5v-2.5zM12.8 184.8l1.3 2.5h-1.3z"/>
<path d="M12.8 188.6l1.3 2.6v-2.6zM12.8 188.6l1.3 2.6h-1.3z"/>
<path d="M12.8 192.5l1.3 1.3v-1.3zM12.8 192.5l1.3 1.3h-1.3z"/>
<path d="M16.7 182.2l1.3 1.2v-1.2zM16.7 182.2l1.3 1.2h-1.3z"/>
<path d="M16.7 184.8l1.3 2.5v-2.5zM16.7 184.8l1.3 2.5h-1.3z"/>
<path d="M16.7 188.6l1.3 2.6v-2.6zM16.7 188.6l1.3 2.6h-1.3z"/>
<path d="M16.7 192.5l1.3 1.3v-1.3zM16.7 192.5l1.3 1.3h-1.3z"/>
</g>
<!-- layer: S -->
<g fill="#000" stroke="#000" stroke-width=".13">
<path d="M11.5 184.8l1.3 2.5v-2.5zM11.5 184.8l1.3 2.5h-1.3z"/>
<path d="M11.5 183.4l7.8 1.4v-1.4zM11.5 183.4l7.8 1.4h-7.8z"/>
<path d="M11.5 187.3l7.8 .7v-.7zM11.5 187.3l7.8 .7h-7.8z"/>
<path d="M11.5 188l7.8 .6v-.6zM11.5 188l7.8 .6h-7.8z"/>
<path d="M18 188.6l1.3 2.6v-2.6zM18 188.6l1.3 2.6h-1.3z"/>
<path d="M11.5 191.2l7.8 1.3v-1.3zM11.5 191.2l7.8 1.3h-7.8z"/>
</g>
<!-- layer: C -->
<g fill="#000" stroke="#000" stroke-width=".13">
<path d="M19.3 186l1.3 3.9v-3.9zM19.3 186l1.3 3.9h-1.3z"/>
<path d="M19.3 184.8l5.2 1.2v-1.2zM19.3 184.8l5.2 1.2h-5.2z"/>
<path d="M19.3 189.9l5.2 1.3v-1.3zM19.3 189.9l5.2 1.3h-5.2z"/>
</g>
<g font-size="2.7">
<text x="111.7" y="149.2">GROUND FLOOR REFLECTED CEILING PLAN</text>
<text x="25.6" y="186.7">TOPSTEEL BUILDERS</text>
</g>
<text font-size="2.3" x="220.1" y="189.1">AS-BUILT PLAN</text>
<g font-size="1.9">
<text x="44.7" y="63.6">A</text>
<text x="60.4" y="63.5">B</text>
<text x="75.8" y="63.6">C</text>
<text x="91.2" y="63.5">D</text>
<text x="106.6" y="63.6">E</text>
<text x="122.1" y="63.5">F</text>
<text x="137.2" y="63.6">G</text>
<text x="152.5" y="63.6">H</text>
<text x="168.2" y="63.6">I</text>
<text x="183.2" y="63.6">J</text>
<text x="198.5" y="63.6">K</text>
<text x="214" y="63.6">L</text>
<text x="229.7" y="63.6">M</text>
<text x="132.8" y="69.2">48.30</text>
<text x="51.4" y="73.1">4.15</text>
<text x="67.1" y="76.9">4.00</text>
<text x="74.7" y="73.1">8.00</text>
<text x="82.4" y="76.9">4.00</text>
<text x="103.4" y="73.1">8.00</text>
<text x="133.3" y="73.1">8.00</text>
<text x="166.7" y="73.1">8.00</text>
<text x="197.4" y="73.1">8.00</text>
<text x="218.8" y="76.9">3.15</text>
<text x="220.7" y="73.1">4.15</text>
<text x="226.7" y="76.9">1.00</text>
<text x="27.2" y="85.9">1</text>
<text x="235" y="90" transform="rotate(-90 235 90)">1.70</text>
<text x="37.5" y="95" transform="rotate(-90 37.5 95)">4.15</text>
<text x="241.3" y="95" transform="rotate(-90 241.3 95)">4.15</text>
<text x="27" y="101.7">2</text>
<text x="235" y="98.2" transform="rotate(-90 235 98.2)">2.45</text>
<text x="33.7" y="107.8" transform="rotate(-90 33.7 107.8)">10.50</text>
<text x="245.1" y="107.8" transform="rotate(-90 245.1 107.8)">10.50</text>
<text x="37.5" y="110.3" transform="rotate(-90 37.5 110.3)">3.85</text>
<text x="241.3" y="110.3" transform="rotate(-90 241.3 110.3)">3.85</text>
<text x="27.2" y="116.6">3</text>
<text x="37.5" y="122.5" transform="rotate(-90 37.5 122.5)">2.50</text>
<text x="241.3" y="122.5" transform="rotate(-90 241.3 122.5)">2.50</text>
<text x="26.9" y="126.1">4</text>
<text x="159.8" y="187.4">BATANGAS STATE UNIVERSITY</text>
</g>
<text font-size="1.8" x="164" y="193.5">DR. TIRSO A. RONQUILLO</text>
<text font-size="1.7" x="266.6" y="189.3">A</text>
<g font-size="1.6">
<text x="44.8" y="91.5">4.5mm thk Hardiflex</text>
<text x="46.8" y="93.1">Board on Metal</text>
<text x="47.4" y="94.7">Furring Frame</text>
<text x="212.7" y="95.3">4.5mm thk Hardiflex Board</text>
<text x="45.9" y="100.1">Housing w/ 7WLed Bulb</text>
<text x="45.9" y="98.1">6&quot; Square Type Pinlight</text>
<text x="66.2" y="99.8">4.5mm thk Hardiflex Board</text>
<text x="68.2" y="101.9">on Metal Furring Frame</text>
<text x="96.9" y="99.8">4.5mm thk Hardiflex Board</text>
<text x="98.9" y="101.9">on Metal Furring Frame</text>
<text x="127.6" y="99.8">4.5mm thk Hardiflex Board</text>
<text x="129.6" y="101.9">on Metal Furring Frame</text>
<text x="158.3" y="99.8">4.5mm thk Hardiflex Board</text>
<text x="160.2" y="101.9">on Metal Furring Frame</text>
<text x="188.9" y="99.8">4.5mm thk Hardiflex Board</text>
<text x="190.9" y="101.9">on Metal Furring Frame</text>
<text x="213.9" y="96.8">on Metal Furring Frame</text>
<text x="215.9" y="100.5">6&quot; Square Type Pinlight</text>
<text x="92.4" y="106.5">Flourescent Lamp Fixture, 2-28W, Surface</text>
<text x="215.9" y="102.5">Housing w/ 7WLed Bulb</text>
<text x="92.5" y="108.2">Mounted w/ Louverized Aluminum Diffuser</text>
<text x="232.1" y="113.1">Mounted w/ Louverized Aluminum Diffuser</text>
<text x="232.2" y="111.4">Flourescent lamp Fixture, 1-18W, Surface</text>
<text x="71.6" y="122.1">Flourescent lamp Fixture, 1-28W, Surface Mounted</text>
<text x="71.7" y="123.8">w/ Louverized Aluminum Diffuser</text>
<text x="115.6" y="144.6">Canopy</text>
</g>
<g font-size="1.5">
<text x="112.9" y="151.7">SCALE:</text>
<text x="162.3" y="151.7">1:100 M</text>
</g>
<text font-size="1.4" x="265.4" y="191.1">15/25</text>
<g font-size="1.3">
<text x="91.9" y="131.8" transform="rotate(-90 91.9 131.8)">2.90</text>
<text x="119.2" y="139" transform="rotate(-90 119.2 139)">2.60</text>
<text x="136.5" y="144.7">8.50</text>
<text x="125.3" y="183.4">PROJECT / LOCATION:</text>
<text x="159.2" y="183.4">OWNER</text>
<text x="191.8" y="183.4">DESIGNED:</text>
<text x="242.3" y="182.8">SHEET CONTENT</text>
<text x="262.4" y="183.1">SHEET NO.</text>
<text x="26" y="190.4">043- 980-8888/043- 723-2554 Fax No. 043- 723-3480</text>
<text x="27.1" y="188.7">1-C EVANGELISTA ST. BATANGAS CITY</text>
<text x="128.3" y="188.2">FIVE STOREY BATSTATEU CIT BUILDING</text>
<text x="191.8" y="191.1">CHECKED:</text>
<text x="191.8" y="187.3">DRAWN/CAD:</text>
<text x="125.3" y="192.3">BatStateU Alangilan Campus</text>
<text x="125.3" y="194.8">Golden Country, Alangilan, Batangas City</text>
<text x="166.2" y="195">UNIVERSITY PRESIDENT</text>
<text x="191.8" y="194.9">DATE:</text>
</g>
<g font-size="1.2">
<text x="95.4" y="79.1">LINE OF LEDGE ABOVE</text>
<text x="102.9" y="80.6">WINDOWS</text>
<text x="33.6" y="98.8">CONCRETE LEDGE</text>
<text x="33.6" y="97.3">0.60M WIDE</text>
<text x="237.3" y="97.1">0.60M WIDE</text>
<text x="237.3" y="98.7">CONCRETE</text>
<text x="237.4" y="100.2">LEDGE</text>
<text x="56.7" y="116.6">UP</text>
<text x="217.7" y="116.6">UP</text>
<text x="68.6" y="131.3">CONCRETE LEDGE</text>
<text x="68.6" y="129.9">0.60M WIDE</text>
<text x="53.5" y="183.4">ARCHITECT/CIVIL ENGINEER</text>
<text x="105.3" y="183">SEAL</text>
<text x="53.7" y="195.4">PTR No.</text>
<text x="53.7" y="193.6">PRC Reg No.</text>
<text x="69.7" y="195.4">Issued on:</text>
<text x="69.7" y="193.6">Valid until:</text>
<text x="87.3" y="193.6">TIN:</text>
<text x="87.3" y="195.4">Issued at:</text>
</g>
<g font-size="1">
<text x="115.1" y="129.3">ELEVATOR</text>
<text x="244.5" y="187.3">REFLECTED CEILING PLAN</text>
<text x="244.5" y="186.1">GROUND FLOOR</text>
</g>
</svg>
